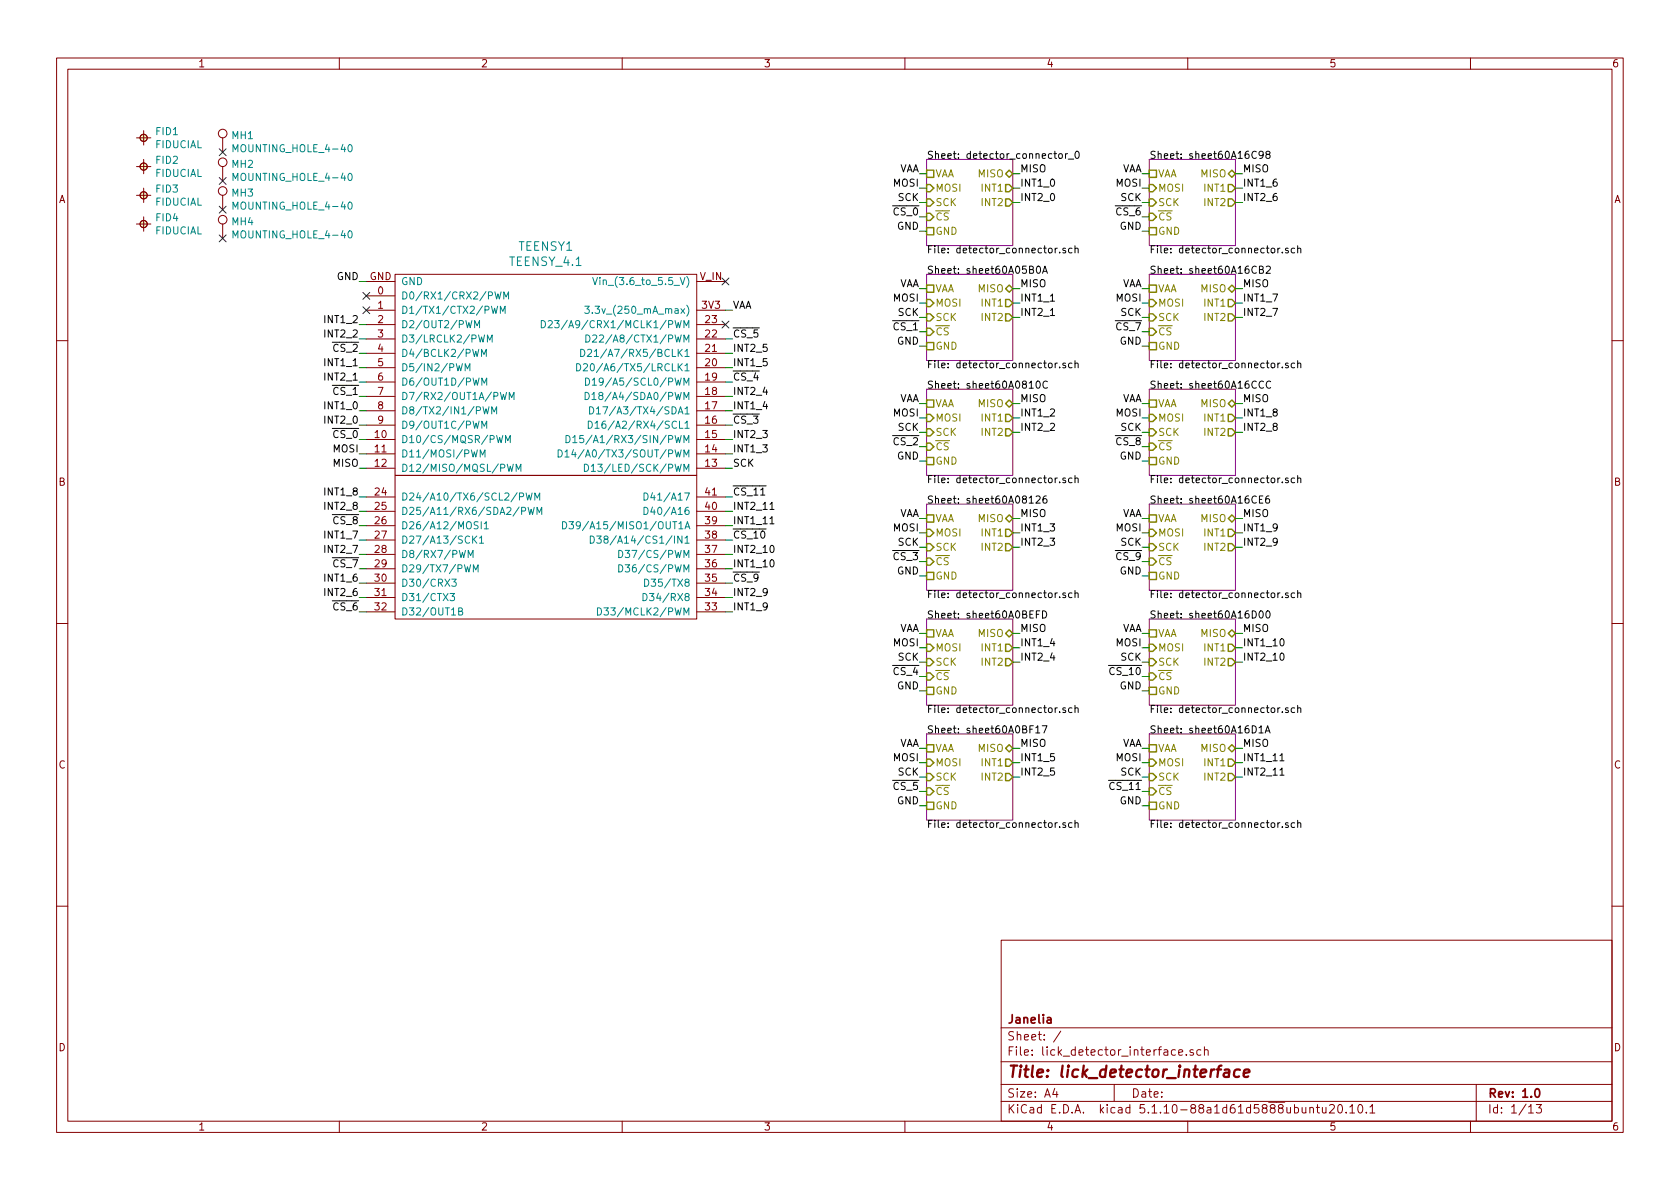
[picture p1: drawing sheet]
<svg xmlns="http://www.w3.org/2000/svg" width="297mm" height="210mm" viewBox="0 0 297 210" stroke-linecap="round" stroke-linejoin="round" font-family="sans-serif">
<g fill="none" stroke="#840000" stroke-width=".18">
<path d="M10 10.3h277v189.9h-277zM12 12.2h273v186.1h-273zM60 10.3v1.9M110 10.3v1.9M160 10.3v1.9M210 10.3v1.9M260 10.3v1.9M24.1 24.4h2.6M24.1 29.5h2.6M24.1 34.5h2.6M24.1 39.6h2.6M25.4 23.1v2.5"/>
<path d="M25.4 28.2v2.5M25.4 33.3v2.5M25.4 38.3v2.6M39.4 24.4v2.5M39.4 29.5v2.5M39.4 34.5v2.6M39.4 39.6v2.6M64.8 52.3h5M64.8 54.9h5M64.8 57.4h5M64.8 59.9h5M64.8 49.8h5"/>
<path d="M69.8 48.5h53.4v35.6h-53.4zM123.2 54.9h5.1M123.2 57.4h5.1M123.2 59.9h5.1M123.2 49.8h5.1M10 60.2h2M64.8 77.7h5M64.8 75.2h5M64.8 72.6h5M64.8 70.1h5M64.8 67.6h5M64.8 65h5"/>
<path d="M64.8 62.5h5M123.2 77.7h5.1M123.2 75.2h5.1M123.2 72.6h5.1M123.2 70.1h5.1M123.2 67.6h5.1M123.2 65h5.1M123.2 62.5h5.1M285 60.2h2M64.8 80.3h5M64.8 82.8h5M64.8 87.9h5"/>
<path d="M64.8 90.4h5M64.8 93h5M64.8 95.5h5M64.8 98h5M69.8 84.1h53.4v25.4h-53.4zM123.2 80.3h5.1M123.2 82.8h5.1M123.2 87.9h5.1M123.2 90.4h5.1M123.2 93h5.1M123.2 95.5h5.1M123.2 98h5.1"/>
<path d="M10 110.3h2M64.8 100.6h5M64.8 103.1h5M64.8 105.7h5M64.8 108.2h5M123.2 100.6h5.1M123.2 103.1h5.1M123.2 105.7h5.1M123.2 108.2h5.1M285 110.3h2M10 160.2h2M177 166.3h108v32h-108z"/>
<path d="M285 160.2h2M60 198.3v1.9M110 198.3v1.9M160 198.3v1.9M177 194.8h108M177 191.8h108M177 187.8h108M177 181.8h108M186.5 192.5l-.4 1h1M186.8 193v1M187.6 182.3l-1.3 2M197 191.8v3"/>
<path d="M208.4 186.1l.7-.1-.1-.3-.4-.1-.2 .2 .1 .7h.5M209.8 186.5v.1M210 198.3v1.9M211 185.7a.37 .37 0 0 0-.6 .1l.1 .2 .5 .2v.1l-.2 .3-.4-.1M212.3 185.7l-.4-.1-.3 .3 .1 .6 .2 .1 .4-.1M213 185.7a.37 .37 0 0 1 .6 .1v.8M213 185.1v1.5M231.6 196l.2-.2 .4 .1v.9M231.6 195.8v1M232.7 195.8h.6M232.9 195.3v1.3l.4 .2M233.8 195.8l.1 .9 .3 .1 .2-.1"/>
<path d="M234.4 195.8v1M235.1 195.5l.2-.2h.4l.2 .5-.9 1h.9M236.7 195.4l.3-.1a.94 .94 0 0 1 0 1.5h-.1a1 1 0 0 1-.2-1.4zM238 196.7v.1M238.7 195.8l.4-.5v1.5M238.7 196.8h.8M240.3 195.4l.1-.1a.8 .8 0 0 1 .6 .8 .8 .8 0 0 1-.6 .7 1 1 0 0 1-.1-1.4zM241.6 196.7v.1M242.2 195.8l.4-.5v1.5M242.2 196.8h.9M260 198.3v1.9M261 191.8v6.5"/>
<path d="M270.3 195.8l.4-.5v1.5M270.3 196.8h.8M271.6 195.3h.9l-.4 .6 .4 .1v.7l-.2 .1-.7-.1"/>
<circle cx="25.4" cy="24.4" r=".63"/>
<circle cx="25.4" cy="29.5" r=".63"/>
<circle cx="25.4" cy="39.6" r=".63"/>
<circle cx="25.4" cy="34.5" r=".63"/>
<circle cx="39.4" cy="33.8" r=".76"/>
<circle cx="39.4" cy="38.9" r=".76"/>
<circle cx="39.4" cy="23.6" r=".76"/>
<circle cx="39.4" cy="28.7" r=".76"/>
</g>
<path d="M185.2 180h.6v.9M185.8 180.3l-.5 .1a.29 .29 0 0 0-.2 .2 .29 .29 0 0 0 .2 .3l.5-.1M271.5 192.7l.2-.2a.81 .81 0 0 1 .6 .6 .81 .81 0 0 1-.3 .8l-.1 .1a.79 .79 0 0 1-.4-1.3z" fill="none" stroke="#840000" stroke-width=".3"/>
<path d="M216.5 189.2h.8l-.1 1.2M217.3 189.6l-.6 .1a.4 .4 0 0 0-.4 .3 .4 .4 0 0 0 .3 .4l.7-.1M219.2 189.2a.68 .68 0 0 0-1 .3v.6l.1 .2 .2 .1 .6-.1M219.9 189.8l1-.2v-.4l-.6-.1-.3 .3-.1 .9 .2 .1 .6-.1" fill="none" stroke="#840000" stroke-width=".41"/>
<path d="M163.8 28.2h15.3v15.2h-15.3zM203.2 28.2h15.2v15.2h-15.2zM163.8 48.5h15.3v15.2h-15.3zM203.2 48.5h15.2v15.2h-15.2zM163.8 68.8h15.3v15.3h-15.3zM203.2 68.8h15.2v15.3h-15.2zM163.8 89.1h15.3v15.3h-15.3zM203.2 89.1h15.2v15.3h-15.2zM163.8 109.5h15.3v15.2h-15.3zM203.2 109.5h15.2v15.2h-15.2zM163.8 129.8h15.3v15.2h-15.3zM203.2 129.8h15.2v15.2h-15.2z" fill="none" stroke="#840084" stroke-width=".18"/>
<g fill="none" stroke="#000" stroke-width=".18">
<path d="M187.3 27.2h.3l.2 .1-.1 .7h-.3l-.2-.2zM188.4 27.2v.8M188.7 27.2l-.3 .2M188.9 28.1h.9M190.2 26.9l.2-.2a.67 .67 0 0 1 .4 .7 .67 .67 0 0 1-.4 .6l-.3-.5zM222.1 26.9a.6 .6 0 0 0-.8 .4 .6 .6 0 0 0 .6 .7l.2-.1M223.3 27.3l-.2 .2h-.4l-.1-.2v-.3l.3-.3h.2l.2 .3a.88 .88 0 0 1-.2 1h-.4M224.1 27.3l-.2-.1v-.3l.4-.2 .3 .3-.1 .2-.5 .2-.2 .1 .1 .4 .2 .1h.3l.2-.2v-.3l-.3-.2M183.4 47.2l.1-.1a.67 .67 0 0 1 .5 .6 .67 .67 0 0 1-.5 .6l-.3-.5zM184.3 48.3l.5-1.2 .4 1.2M184.5 48h.6M185.7 53.3h.8"/>
<path d="M185.7 55.8h.8M186.6 43.9v.8M186.9 43.9l-.3 .2M187.4 44.6v.1M188.4 43.9h-.3l-.2 .2 .1 .1 .4 .2v.3h-.5M189.5 43.9h-.3l-.3 .2 .2 .6h.4M190.1 44l.2-.1h.3v.8M190.1 43.5v1.2M222.7 47.7l.5-.1 .1-.2v-.2l-.6-.1v1.2h.5l.1-.1 .1-.3-.3-.2M223.9 47.2l.5-.1 .2 .1v.2v.2l-.8 .7h.8M225.9 43.9v.8M226.3 43.9l-.4 .2"/>
<path d="M226.7 44.6v.1M227.8 43.9h-.3l-.2 .2v.1l.5 .2v.3h-.5M228.9 43.9h-.4l-.2 .2 .1 .6h.5M229.4 44l.2-.1h.3l.1 .8M229.4 43.5v1.2M182 68.7h.7M183.3 67.5l.2-.1a.67 .67 0 0 1 .4 .6 .67 .67 0 0 1-.4 .7l-.3-.3v-.2zM185.2 67.5a.51 .51 0 0 0-.6 0 .51 .51 0 0 0-.2 .6 .46 .46 0 0 0 .2 .5 .46 .46 0 0 0 .6-.1M186.6 64.2v.8M186.9 64.2l-.3 .2M187.4 64.9v.1M188.4 64.3l-.3-.1-.2 .2 .1 .2 .4 .1v.3h-.5"/>
<path d="M189.5 64.3l-.3-.1-.3 .2 .2 .6h.4M190.1 64.3l.2-.1 .3 .1v.7M190.1 63.8v1.2M223.4 67.5a.6 .6 0 0 0-.8 .4 .6 .6 0 0 0 .6 .8l.2-.2M224.7 67.5a.6 .6 0 0 0-.9 .4 .6 .6 0 0 0 .6 .8l.3-.2M225.9 64.2v.8M226.3 64.2l-.4 .2M226.7 64.9v.1M227.8 64.3l-.3-.1-.2 .2v.2l.5 .1v.3h-.5M228.9 64.3l-.4-.1-.2 .2 .1 .6h.5M229.4 64.3l.2-.1 .3 .1 .1 .7M229.4 63.8v1.2"/>
<path d="M134.3 85.9h1.2M134.5 87.5h.7M136.1 90.1h.8M136.1 92.6h.8M182 89h.7M183.2 87.8l.5-.1 .2 .4-.8 .9h.8M185 87.7l-.4 .1a.87 .87 0 0 0 0 1.2l.5-.2v-.5l-.5-.1-.2 .2M186.6 84.5v.9M186.9 84.5l-.3 .3M187.4 85.2v.2M188.4 84.6l-.3-.1-.2 .2 .1 .2 .4 .1v.3h-.5M189.5 84.6l-.3-.1-.3 .3 .2 .5h.4"/>
<path d="M190.1 84.7l.2-.2 .3 .1v.8M190.1 84.1v1.3M222.7 88.3h.4M223.3 87.7h-.6v1.3h.6M224.4 87.7l-.4 .1a.87 .87 0 0 0 0 1.2l.4-.2v-.5l-.4-.1-.2 .2M225.9 84.5v.9M226.3 84.5l-.4 .3M226.7 85.2v.2M227.8 84.6l-.3-.1-.2 .2v.2l.5 .1v.3h-.5M228.9 84.6l-.4-.1-.2 .3 .1 .5h.5M229.4 84.7l.2-.2 .3 .1 .1 .8M229.4 84.1v1.3"/>
<path d="M183.2 108.6h.5M183.8 108h-.6v1.3M184.3 108a.64 .64 0 0 1 .8 .7 .64 .64 0 0 1-.8 .6zM186.6 104.8v.9M186.9 104.8l-.3 .3M187.4 105.6v.1M188.4 104.9l-.3-.1-.2 .2 .1 .2 .4 .1v.3h-.5M189.5 104.9l-.3-.1-.3 .3 .2 .5h.4M190.1 105l.2-.2 .3 .1v.8M190.1 104.4v1.3M221.4 108a.64 .64 0 0 1 .7 .7 .64 .64 0 0 1-.7 .6zM222.7 108.1l.2-.1a.67 .67 0 0 1 .5 .7 .67 .67 0 0 1-.5 .6l-.3-.5z"/>
<path d="M224 108.1l.1-.1a.67 .67 0 0 1 .5 .7 .67 .67 0 0 1-.5 .6l-.2-.2-.1-.3zM225.9 104.8v.9M226.3 104.8l-.4 .3M226.7 105.6v.1M227.8 104.9l-.3-.1-.2 .2v.2l.5 .1v.3h-.5M228.9 104.9l-.4-.1-.2 .3 .1 .5h.5M229.4 105l.2-.2 .3 .1 .1 .8M229.4 104.4v1.3M182.7 128.3h-.6v1.3M183.1 128.7l.4-.4v1.3M183.1 129.6h.7M184.3 128.3h.8l-.5 1.3"/>
<path d="M186.6 125.2v.8M186.9 125.2l-.3 .2M187.4 125.9v.1M188.4 125.2h-.3l-.2 .1 .1 .2 .4 .1v.4h-.5M189.5 125.2h-.3l-.3 .2 .2 .6h.4M190.1 125.3l.2-.1h.3v.8M190.1 124.7v1.3M222.6 128.7l.4-.4v1.3M222.6 129.6h.7M223.7 129.6l.4-1.3 .5 1.3M223.8 129.3h.6M225.9 125.2v.8"/>
<path d="M226.3 125.2l-.4 .2M226.3 134.5h.7M226.3 137.1h.7M226.7 125.9v.1M227.8 125.2h-.3l-.2 .1v.2l.5 .1v.4h-.5M228.9 125.2h-.4l-.2 .2 .1 .6h.5M229.4 125.3l.2-.1h.3l.1 .8M229.4 124.7v1.3M186.6 145.5v.8M186.9 145.5l-.3 .2M187.4 146.2v.1M188.4 145.5h-.3l-.2 .2 .1 .1 .4 .2v.3h-.5"/>
<path d="M189.5 145.5h-.3l-.3 .2 .2 .6h.4M190.1 145.6l.2-.1h.3v.8M190.1 145.1v1.2M225.9 145.5v.8M226.3 145.5l-.4 .2M226.7 146.2v.1M227.8 145.5h-.3l-.2 .2v.1l.5 .2v.3h-.5M228.9 145.5h-.4l-.2 .2 .1 .6h.5M229.4 145.6l.2-.1h.3l.1 .8M229.4 145.1v1.2"/>
</g>
<g fill="none" stroke="#848400" stroke-width=".25">
<path d="M163.8 30.1h1.3v1.3h-1.3zM163.8 37.7h.7l.6 .6-.6 .7h-.7zM163.8 35.2h.7l.6 .6-.6 .6h-.7zM163.8 32.6h.7l.6 .7-.6 .6h-.7zM177.8 30.7l.6-.6 .7 .6-.7 .7zM177.8 35.2h.6l.7 .6-.7 .6h-.6zM177.8 32.6h.6l.7 .7-.7 .6h-.6zM203.2 30.1h1.3v1.3h-1.3zM203.2 37.7h.6l.7 .6-.7 .7h-.6zM203.2 35.2h.6l.7 .6-.7 .6h-.6zM203.2 32.6h.6l.7 .7-.7 .6h-.6zM217.2 30.7l.6-.6 .6 .6-.6 .7z"/>
<path d="M217.2 35.2h.6l.6 .6-.6 .6h-.6zM217.2 32.6h.6l.6 .7-.6 .6h-.6zM163.8 50.4h1.3v1.3h-1.3zM163.8 58h.7l.6 .7-.6 .6h-.7zM163.8 55.5h.7l.6 .6-.6 .7h-.7zM163.8 53h.7l.6 .6-.6 .6h-.7zM163.8 40.3h1.3v1.2h-1.3zM177.8 51l.6-.6 .7 .6-.7 .7zM177.8 55.5h.6l.7 .6-.7 .7h-.6zM177.8 53h.6l.7 .6-.7 .6h-.6zM203.2 50.4h1.3v1.3h-1.3zM203.2 58h.6l.7 .7-.7 .6h-.6z"/>
<path d="M203.2 55.5h.6l.7 .6-.7 .7h-.6zM203.2 53h.6l.7 .6-.7 .6h-.6zM203.2 40.3h1.3v1.2h-1.3zM217.2 51l.6-.6 .6 .6-.6 .7zM217.2 55.5h.6l.6 .6-.6 .7h-.6zM217.2 53h.6l.6 .6-.6 .6h-.6zM163.8 70.7h1.3v1.3h-1.3zM163.8 78.4h.7l.6 .6-.6 .6h-.7zM163.8 75.8h.7l.6 .6-.6 .7h-.7zM163.8 73.3h.7l.6 .6-.6 .6h-.7zM163.8 60.6h1.3v1.2h-1.3zM177.8 71.4l.6-.7 .7 .7-.7 .6z"/>
<path d="M177.8 75.8h.6l.7 .6-.7 .7h-.6zM177.8 73.3h.6l.7 .6-.7 .6h-.6zM203.2 70.7h1.3v1.3h-1.3zM203.2 78.4h.6l.7 .6-.7 .6h-.6zM203.2 75.8h.6l.7 .6-.7 .7h-.6zM203.2 73.3h.6l.7 .6-.7 .6h-.6zM203.2 60.6h1.3v1.2h-1.3zM217.2 71.4l.6-.7 .6 .7-.6 .6zM217.2 75.8h.6l.6 .6-.6 .7h-.6zM217.2 73.3h.6l.6 .6-.6 .6h-.6zM163.8 91.1h1.3v1.2h-1.3zM163.8 98.7h.7l.6 .6-.6 .6h-.7z"/>
<path d="M163.8 96.1h.7l.6 .7-.6 .6h-.7zM163.8 93.6h.7l.6 .6-.6 .7h-.7zM163.8 80.9h1.3v1.3h-1.3zM177.8 91.7l.6-.6 .7 .6-.7 .6zM177.8 96.1h.6l.7 .7-.7 .6h-.6zM177.8 93.6h.6l.7 .6-.7 .7h-.6zM203.2 80.9h1.3v1.3h-1.3zM203.2 91.1h1.3v1.2h-1.3zM203.2 98.7h.6l.7 .6-.7 .6h-.6zM203.2 96.1h.6l.7 .7-.7 .6h-.6zM203.2 93.6h.6l.7 .6-.7 .7h-.6zM217.2 91.7l.6-.6 .6 .6-.6 .6z"/>
<path d="M217.2 96.1h.6l.6 .7-.6 .6h-.6zM217.2 93.6h.6l.6 .6-.6 .7h-.6zM163.8 101.2h1.3v1.3h-1.3zM163.8 111.4h1.3v1.2h-1.3zM163.8 119h.7l.6 .6-.6 .7h-.7zM163.8 116.5h.7l.6 .6-.6 .6h-.7zM163.8 113.9h.7l.6 .6-.6 .7h-.7zM177.8 112l.6-.6 .7 .6-.7 .6zM177.8 116.5h.6l.7 .6-.7 .6h-.6zM177.8 113.9h.6l.7 .6-.7 .7h-.6zM203.2 101.2h1.3v1.3h-1.3zM203.2 111.4h1.3v1.2h-1.3z"/>
<path d="M203.2 119h.6l.7 .6-.7 .7h-.6zM203.2 116.5h.6l.7 .6-.7 .6h-.6zM203.2 113.9h.6l.7 .6-.7 .7h-.6zM217.2 112l.6-.6 .6 .6-.6 .6zM217.2 116.5h.6l.6 .6-.6 .6h-.6zM217.2 113.9h.6l.6 .6-.6 .7h-.6zM163.8 121.5h1.3v1.3h-1.3zM163.8 131.7h1.3v1.3h-1.3zM163.8 139.3h.7l.6 .6-.6 .7h-.7zM163.8 136.8h.7l.6 .6-.6 .6h-.7zM163.8 134.2h.7l.6 .7-.6 .6h-.7zM177.8 132.3l.6-.6 .7 .6-.7 .7z"/>
<path d="M177.8 136.8h.6l.7 .6-.7 .6h-.6zM177.8 134.2h.6l.7 .7-.7 .6h-.6zM203.2 121.5h1.3v1.3h-1.3zM203.2 131.7h1.3v1.3h-1.3zM203.2 139.3h.6l.7 .6-.7 .7h-.6zM203.2 136.8h.6l.7 .6-.7 .6h-.6zM203.2 134.2h.6l.7 .7-.7 .6h-.6zM217.2 136.8h.6l.6 .6-.6 .6h-.6zM217.2 134.2h.6l.6 .7-.6 .6h-.6zM217.8 131.7l.6 .6-.6 .7-.6-.7zM163.8 141.9h1.3v1.2h-1.3zM203.2 141.9h1.3v1.2h-1.3z"/>
</g>
<g fill="#ffffc2" stroke="#ffffc2" stroke-width=".18">
<circle cx="25.4" cy="24.4" r=".63"/>
<circle cx="25.4" cy="29.5" r=".63"/>
<circle cx="25.4" cy="34.5" r=".63"/>
<circle cx="25.4" cy="39.6" r=".63"/>
</g>
<g fill="none" stroke="#008484" stroke-width=".18">
<path d="M41.2 37v-1.3l.4 .9 .5-.9v1.3M41.2 26.8v-1.2l.4 .9 .5-.9v1.2M41.2 31.9v-1.2l.4 .9 .5-.9v1.2M61.6 35.9l.2-.2a.67 .67 0 0 1 .5 .7 .67 .67 0 0 1-.5 .6l-.3-.5zM61.6 25.7l.2-.1a.67 .67 0 0 1 .5 .6 .67 .67 0 0 1-.5 .6l-.3-.4zM61.6 30.8l.2-.1a.67 .67 0 0 1 .5 .6 .67 .67 0 0 1-.5 .6l-.3-.5zM41.2 42.1v-1.3l.4 .9 .5-.9v1.3M61.6 40.9l.2-.1a.67 .67 0 0 1 .5 .6 .67 .67 0 0 1-.5 .7l-.3-.5zM83.9 58v-1.3l.5 .9 .4-.9v1.3M84.6 59.2l.3 1.3 .2-.9 .3 .9 .3-1.3M86.9 54.1l.3 1.3 .3-.9 .2 .9 .3-1.3M87.5 51.6l.3 1.3 .2-.9 .3 .9 .3-1.3"/>
<path d="M88.5 55.4v-1.3l.4 1 .4-1v1.3M89.1 52.9v-1.3l.4 .9 .4-.9v1.3M95.7 56.7a.64 .64 0 0 1 .7 .6 .64 .64 0 0 1-.7 .7zM96.9 56.8l.5-.1 .3 .3-.8 1h.8M98.1 56.7h.8l-.4 .5 .3 .1v.5l-.2 .2-.5-.2M103.4 54.1h.8l-.4 .5 .3 .2 .1 .4-.3 .2-.5-.1M103.6 59.2a.64 .64 0 0 1 .7 .7 .64 .64 0 0 1-.7 .6zM104.7 55.3v.1M104.8 59.4l.5-.2 .2 .4v.2l-.8 .7h.8M104.8 49.1l.4 1.2 .4-1.2M80.7 64.3l.3 1.3 .2-.9 .3 .9 .3-1.3M82.2 65.6v-1.3l.5 .9 .4-.9v1.3"/>
<path d="M83.6 61.8l.3 1.2 .2-.9 .3 .9 .3-1.2M85.1 63v-1.2l.5 .9 .4-.9v1.2M85.2 68.1v-1.3l.4 1 .5-1v1.3M85.2 75.7v-1.2l.4 .9 .5-.9v1.2M85.4 71.9l.3 1.3 .2-.9 .3 .9 .3-1.3M86.2 60.5v-1.3l.4 .9 .4-.9v1.3M86.9 73.2v-1.3l.5 .9 .4-.9v1.3M87.8 77l.3 1.3 .2-.9 .3 .9 .3-1.3M88.5 69.4l.3 1.3 .2-1 .3 1 .3-1.3M89.4 78.3v-1.3l.4 .9 .4-.9v1.3M90 70.7v-1.3l.5 .9 .4-.9v1.3M98.7 79.5a.64 .64 0 0 1 .7 .7 .64 .64 0 0 1-.7 .6z"/>
<path d="M99.9 79.9l.4-.4v1.3M100.1 77a.64 .64 0 0 1 .7 .6 .64 .64 0 0 1-.7 .7zM101.3 77.4l.4-.4v1.3M101.3 78.3h.7M101.4 79.5l-.3 .9h.8M101.7 80v.8M102 64.3a.64 .64 0 0 1 .7 .6 .64 .64 0 0 1-.7 .7zM102.7 61.8a.64 .64 0 0 1 .7 .6 .64 .64 0 0 1-.7 .6zM103.1 77h-.6v.6l.5-.1 .2 .2v.3l-.2 .3-.5-.1M103.1 64.4l.5-.1 .3 .4-.8 .9h.8M103.5 69.4a.64 .64 0 0 1 .7 .6 .64 .64 0 0 1-.7 .7zM103.5 66.8a.64 .64 0 0 1 .7 .7 .64 .64 0 0 1-.7 .6z"/>
<path d="M103.9 61.9l.5-.1 .2 .3-.1 .2-.7 .7h.8M104 74.5a.64 .64 0 0 1 .7 .6 .64 .64 0 0 1-.7 .6zM104.2 71.9a.64 .64 0 0 1 .8 .7 .64 .64 0 0 1-.8 .6zM104.5 64.4l.2-.1a.69 .69 0 0 1 .4 .6 .69 .69 0 0 1-.4 .7l-.3-.3v-.2zM104.7 69.7l.3-.3v1.3M104.7 70.7h.7M104.7 67.2l.4-.4v1.3M104.7 68.1h.8M105.1 62.1l.4-.3v1.2M105.1 63h.7M105.2 74.8l.4-.3v1.2M105.2 75.7h.7"/>
<path d="M105.5 72.3l.3-.4v1.3M105.5 73.2h.7M106.6 71.9h.8l-.5 1.3M107 74.5h-.3a.87 .87 0 0 0 0 1.2l.4-.1v-.5l-.4-.2-.3 .3M82.1 99.9l.3 1.2 .3-.9 .2 .9 .3-1.2M82.8 98.6v-1.3l.4 .9 .4-.9v1.3M83.6 94.8v1.3M83.7 95.3l.6 .8M84.3 94.8l-.7 .7M84.5 92.3l-.5-.1-.1 .2v.4l.6 .2v.3l-.2 .2h-.5M84.8 95.1l.3-.3v1.3M84.8 96.1h.7"/>
<path d="M84.9 80.8v-1.3l.4 1 .5-1v1.3M85.1 92.2v1.3M85.6 92.6l.4-.4v1.3M85.6 93.5h.8M89.7 82.1l.3 1.3 .2-1 .3 1 .3-1.3M91.3 83.4v-1.3l.4 .9 .4-.9v1.3M91.8 87.8l.7-.1v-.4l-.7-.1v1.2M92.2 90.4l.7-.1v-.5l-.2-.1h-.5v1.3M93 87.2l.3 1.2 .2-.9 .3 .9 .3-1.2M93.4 89.7l.3 1.3 .2-.9 .3 .9 .3-1.3M94.6 88.4v-1.2l.4 .9 .4-.9v1.2M94.9 91v-1.3l.5 .9 .4-.9v1.3"/>
<path d="M99.5 92.2a.64 .64 0 0 1 .7 .7 .64 .64 0 0 1-.7 .6zM99.9 80.8h.7M100.6 92.2h.8l-.4 .5 .3 .2v.5l-.1 .1-.6-.1M102.6 92.8l-.2 .2h-.4l-.1-.2 .1-.5 .4-.1 .1 .2a.87 .87 0 0 1-.2 1.1h-.3M103.3 82.1a.64 .64 0 0 1 .8 .6 .64 .64 0 0 1-.8 .7zM104.4 94.8a.64 .64 0 0 1 .7 .6 .64 .64 0 0 1-.7 .7zM104.5 82.4l.4-.3v1.3M104.5 83.4h.8M105.5 94.8h.8l-.4 .5 .3 .1v.5l-.1 .2-.6-.2M107 95.3l-.2-.3 .2-.2h.3l.2 .2-.1 .2-.5 .2-.1 .2v.2l.2 .3 .4-.1 .1-.2v-.2l-.2-.3M109.4 99.9a.64 .64 0 0 1 .7 .6 .64 .64 0 0 1-.7 .6zM109.4 97.3a.64 .64 0 0 1 .7 .7 .64 .64 0 0 1-.7 .6z"/>
<path d="M110.5 99.9h.8l-.4 .4 .4 .2v.4l-.2 .2-.6-.1M110.5 97.3h.8l-.4 .5 .4 .1v.5l-.2 .2-.6-.1M113.9 89.7a.64 .64 0 0 1 .7 .6 .64 .64 0 0 1-.7 .7zM113.9 87.2a.64 .64 0 0 1 .7 .6 .64 .64 0 0 1-.7 .6zM79.6 104.9h.8l-.5 .5 .4 .2v.5l-.2 .1-.5-.1M79.9 102.4h.8l-.5 .5 .4 .1 .1 .4-.3 .3-.5-.1M81.1 108.1l.5-.1 .2-.2-.1-.2-.6-.1v1.3h.5l.2-.2v-.3l-.3-.2M83.7 101.1v-1.2l.4 .9 .4-.9v1.2M105.6 107.5a.64 .64 0 0 1 .8 .6 .64 .64 0 0 1-.8 .7zM106.8 107.5h.8l-.5 .5 .4 .1v.5l-.2 .2-.5-.2M113.7 104.9a.64 .64 0 0 1 .7 .7 .64 .64 0 0 1-.7 .6zM114 102.4a.64 .64 0 0 1 .7 .6 .64 .64 0 0 1-.7 .7z"/>
</g>
<g fill="none" stroke="#008400" stroke-width=".18">
<path d="M162.6 30.7h1.2M162.6 33.3h1.2M162.6 35.8h1.2M162.6 38.3h1.2M179.1 30.7h1.2M179.1 33.3h1.2M179.1 35.8h1.2M201.9 30.7h1.3M201.9 33.3h1.3M201.9 35.8h1.3M201.9 38.3h1.3M218.4 30.7h1.3"/>
<path d="M218.4 33.3h1.3M218.4 35.8h1.3M63.5 49.8h1.3M63.5 59.9h1.3M63.5 57.4h1.3M128.3 54.9h1.2M128.3 59.9h1.2M162.6 53.6h1.2M162.6 40.9h1.2M162.6 51h1.2M162.6 56.1h1.2M162.6 58.7h1.2"/>
<path d="M179.1 53.6h1.2M179.1 51h1.2M179.1 56.1h1.2M201.9 53.6h1.3M201.9 40.9h1.3M201.9 51h1.3M201.9 56.1h1.3M201.9 58.7h1.3M218.4 53.6h1.3M218.4 51h1.3M218.4 56.1h1.3M63.5 65h1.3"/>
<path d="M63.5 72.6h1.3M63.5 62.5h1.3M63.5 75.2h1.3M63.5 70.1h1.3M63.5 77.7h1.3M63.5 67.6h1.3M128.3 65h1.2M128.3 72.6h1.2M128.3 62.5h1.2M128.3 75.2h1.2M128.3 70.1h1.2M128.3 77.7h1.2"/>
<path d="M128.3 67.6h1.2M162.6 76.4h1.2M162.6 71.4h1.2M162.6 73.9h1.2M162.6 79h1.2M162.6 61.2h1.2M179.1 76.4h1.2M179.1 71.4h1.2M179.1 73.9h1.2M201.9 76.4h1.3M201.9 71.4h1.3M201.9 73.9h1.3"/>
<path d="M201.9 79h1.3M201.9 61.2h1.3M218.4 76.4h1.3M218.4 71.4h1.3M218.4 73.9h1.3M63.5 98h1.3M63.5 82.8h1.3M63.5 80.3h1.3M63.5 87.9h1.3M63.5 93h1.3M63.5 90.4h1.3M63.5 95.5h1.3"/>
<path d="M128.3 98h1.2M128.3 82.8h1.2M128.3 80.3h1.2M128.3 87.9h1.2M128.3 93h1.2M128.3 90.4h1.2M128.3 95.5h1.2M162.6 81.5h1.2M162.6 91.7h1.2M162.6 96.8h1.2M162.6 94.2h1.2M162.6 99.3h1.2"/>
<path d="M179.1 91.7h1.2M179.1 96.8h1.2M179.1 94.2h1.2M201.9 81.5h1.3M201.9 91.7h1.3M201.9 96.8h1.3M201.9 94.2h1.3M201.9 99.3h1.3M218.4 91.7h1.3M218.4 96.8h1.3M218.4 94.2h1.3M63.5 108.2h1.3"/>
<path d="M63.5 103.1h1.3M63.5 105.7h1.3M63.5 100.6h1.3M128.3 108.2h1.2M128.3 103.1h1.2M128.3 105.7h1.2M128.3 100.6h1.2M162.6 112h1.2M162.6 117.1h1.2M162.6 114.5h1.2M162.6 119.6h1.2M162.6 101.8h1.2"/>
<path d="M179.1 112h1.2M179.1 117.1h1.2M179.1 114.5h1.2M201.9 112h1.3M201.9 117.1h1.3M201.9 114.5h1.3M201.9 119.6h1.3M201.9 101.8h1.3M218.4 112h1.3M218.4 117.1h1.3M218.4 114.5h1.3M162.6 134.9h1.2"/>
<path d="M162.6 132.3h1.2M162.6 137.4h1.2M162.6 139.9h1.2M162.6 122.2h1.2M179.1 134.9h1.2M179.1 132.3h1.2M179.1 137.4h1.2M201.9 134.9h1.3M201.9 132.3h1.3M201.9 137.4h1.3M201.9 139.9h1.3M201.9 122.2h1.3"/>
<path d="M218.4 134.9h1.3M218.4 132.3h1.3M218.4 137.4h1.3M162.6 142.5h1.2M201.9 142.5h1.3"/>
</g>
<g fill="none" stroke="#000084" stroke-width=".18">
<path d="M38.8 36.5l1.2 1.2M38.8 31.4l1.2 1.2M38.8 26.3l1.2 1.2M40 36.5l-1.2 1.2M40 31.4l-1.2 1.2M40 26.3l-1.2 1.2M38.8 41.5l1.2 1.3M40 41.5l-1.2 1.3M64.2 51.7l1.2 1.2M64.2 54.2l1.2 1.3M65.4 51.7l-1.2 1.2M65.4 54.2l-1.2 1.3"/>
<path d="M127.7 49.2l1.2 1.2M127.7 56.8l1.2 1.2M128.9 49.2l-1.2 1.2M128.9 56.8l-1.2 1.2"/>
</g>
<text font-size="2.8" fill="#840000" x="178" y="190.5">Title: lick_detector_interface</text>
<g font-size="2.1" fill="#008484">
<text x="90.2" y="47">TEENSY_4.1</text>
<text x="91.7" y="44.3">TEENSY1</text>
</g>
<g font-size="2.1" fill="#840000">
<text x="178" y="184">Sheet: /</text>
<text x="178" y="181">Janelia</text>
<text x="178" y="186.7">File: lick_detector_interface.sch</text>
<text x="178" y="196.9">KiCad E.D.A. kicad 5.1.10-88a1d61d5888ubuntu20.10.1</text>
<text x="178" y="194.1">Size: A4</text>
<text x="200" y="194.1">Date:</text>
<text x="263" y="194.1">Rev: 1.0</text>
<text x="263" y="196.9">Id: 1/13</text>
</g>
<g font-size="1.8" fill="#840000">
<text x="35" y="11.9">1</text>
<text x="85" y="11.9">2</text>
<text x="135" y="11.9">3</text>
<text x="185" y="11.9">4</text>
<text x="235" y="11.9">5</text>
<text x="285" y="11.9">6</text>
<text x="10.4" y="35.9">A</text>
<text x="285.4" y="35.9">A</text>
<text x="65.4" y="49.5">GND</text>
<text x="66.8" y="52.1">0</text>
<text x="123.8" y="49.5">V_IN</text>
<text x="66.8" y="54.6">1</text>
<text x="66.8" y="57.1">2</text>
<text x="66.8" y="59.7">3</text>
<text x="124.2" y="54.6">3V3</text>
<text x="124.8" y="59.7">22</text>
<text x="124.8" y="57.1">23</text>
<text x="66.8" y="62.2">4</text>
<text x="66.8" y="64.8">5</text>
<text x="124.8" y="64.8">20</text>
<text x="124.8" y="62.2">21</text>
<text x="66.8" y="67.3">6</text>
<text x="66.8" y="69.8">7</text>
<text x="124.8" y="69.8">18</text>
<text x="124.8" y="67.3">19</text>
<text x="66.3" y="77.5">10</text>
<text x="66.8" y="72.4">8</text>
<text x="66.8" y="74.9">9</text>
<text x="124.8" y="77.5">15</text>
<text x="124.8" y="74.9">16</text>
<text x="124.8" y="72.4">17</text>
<text x="66.3" y="80">11</text>
<text x="66.3" y="82.5">12</text>
<text x="124.8" y="82.5">13</text>
<text x="124.8" y="80">14</text>
<text x="10.4" y="85.9">B</text>
<text x="66.3" y="87.6">24</text>
<text x="124.8" y="87.6">41</text>
<text x="285.4" y="85.9">B</text>
<text x="66.3" y="90.2">25</text>
<text x="66.3" y="92.7">26</text>
<text x="66.3" y="95.2">27</text>
<text x="124.8" y="95.2">38</text>
<text x="124.8" y="92.7">39</text>
<text x="124.8" y="90.2">40</text>
<text x="66.3" y="97.8">28</text>
<text x="66.3" y="100.3">29</text>
<text x="124.8" y="100.3">36</text>
<text x="124.8" y="97.8">37</text>
<text x="66.3" y="102.9">30</text>
<text x="66.3" y="105.4">31</text>
<text x="66.3" y="107.9">32</text>
<text x="124.8" y="107.9">33</text>
<text x="124.8" y="105.4">34</text>
<text x="124.8" y="102.9">35</text>
<text x="10.4" y="135.9">C</text>
<text x="285.4" y="135.9">C</text>
<text x="10.4" y="185.9">D</text>
<text x="285.4" y="185.9">D</text>
<text x="35" y="199.9">1</text>
<text x="85" y="199.9">2</text>
<text x="135" y="199.9">3</text>
<text x="185" y="199.9">4</text>
<text x="235" y="199.9">5</text>
<text x="285" y="199.9">6</text>
</g>
<g font-size="1.8" fill="#008484">
<text x="27.6" y="23.9">FID1</text>
<text x="27.5" y="26.2">FIDUCIAL</text>
<text x="27.6" y="29">FID2</text>
<text x="41" y="24.6">MH1</text>
<text x="41" y="29.7">MH2</text>
<text x="41.7" y="26.9">MOUNTING_HOLE_4-40</text>
<text x="27.5" y="31.3">FIDUCIAL</text>
<text x="27.6" y="34.1">FID3</text>
<text x="41" y="34.8">MH3</text>
<text x="41.7" y="32">MOUNTING_HOLE_4-40</text>
<text x="27.5" y="36.4">FIDUCIAL</text>
<text x="27.5" y="41.4">FIDUCIAL</text>
<text x="27.6" y="39.1">FID4</text>
<text x="41" y="39.8">MH4</text>
<text x="41.7" y="37.1">MOUNTING_HOLE_4-40</text>
<text x="41.7" y="42.2">MOUNTING_HOLE_4-40</text>
<text x="70.9" y="53">D0/RX1/CRX2/PWM</text>
<text x="70.9" y="50.4">GND</text>
<text x="106.6" y="50.4">Vin_(3.6_to_5.5_V)</text>
<text x="70.9" y="55.5">D1/TX1/CTX2/PWM</text>
<text x="70.9" y="58">D2/OUT2/PWM</text>
<text x="99.6" y="58">D23/A9/CRX1/MCLK1/PWM</text>
<text x="105.3" y="55.5">3.3v_(250_mA_max)</text>
<text x="70.9" y="60.6">D3/LRCLK2/PWM</text>
<text x="70.9" y="63.1">D4/BCLK2/PWM</text>
<text x="70.9" y="65.7">D5/IN2/PWM</text>
<text x="105" y="65.7">D20/A6/TX5/LRCLK1</text>
<text x="105.9" y="63.1">D21/A7/RX5/BCLK1</text>
<text x="106.3" y="60.6">D22/A8/CTX1/PWM</text>
<text x="70.9" y="68.2">D6/OUT1D/PWM</text>
<text x="70.9" y="70.7">D7/RX2/OUT1A/PWM</text>
<text x="106.1" y="70.7">D18/A4/SDA0/PWM</text>
<text x="106.3" y="68.2">D19/A5/SCL0/PWM</text>
<text x="70.9" y="73.3">D8/TX2/IN1/PWM</text>
<text x="70.9" y="75.8">D9/OUT1C/PWM</text>
<text x="107.2" y="75.8">D16/A2/RX4/SCL1</text>
<text x="107.2" y="73.3">D17/A3/TX4/SDA1</text>
<text x="70.9" y="78.4">D10/CS/MQSR/PWM</text>
<text x="70.9" y="80.9">D11/MOSI/PWM</text>
<text x="70.9" y="83.4">D12/MISO/MQSL/PWM</text>
<text x="102.2" y="80.9">D14/A0/TX3/SOUT/PWM</text>
<text x="104" y="78.4">D15/A1/RX3/SIN/PWM</text>
<text x="105.9" y="83.4">D13/LED/SCK/PWM</text>
<text x="70.9" y="88.5">D24/A10/TX6/SCL2/PWM</text>
<text x="115.2" y="88.5">D41/A17</text>
<text x="70.9" y="91.1">D25/A11/RX6/SDA2/PWM</text>
<text x="70.9" y="93.6">D26/A12/MOSI1</text>
<text x="102.7" y="93.6">D39/A15/MISO1/OUT1A</text>
<text x="115.2" y="91.1">D40/A16</text>
<text x="70.9" y="96.1">D27/A13/SCK1</text>
<text x="70.9" y="98.7">D8/RX7/PWM</text>
<text x="70.9" y="101.2">D29/TX7/PWM</text>
<text x="108" y="96.1">D38/A14/CS1/IN1</text>
<text x="111.2" y="101.2">D36/CS/PWM</text>
<text x="111.2" y="98.7">D37/CS/PWM</text>
<text x="70.9" y="103.8">D30/CRX3</text>
<text x="70.9" y="106.3">D31/CTX3</text>
<text x="115" y="106.3">D34/RX8</text>
<text x="115.2" y="103.8">D35/TX8</text>
<text x="70.9" y="108.8">D32/OUT1B</text>
<text x="107.5" y="108.8">D33/MCLK2/PWM</text>
</g>
<g font-size="1.8">
<text x="163.8" y="28.1">Sheet: detector_connector_0</text>
<text x="203.2" y="28.1">Sheet: sheet60A16C98</text>
<text x="158" y="33">MOSI</text>
<text x="158.8" y="30.5">VAA</text>
<text x="158.8" y="35.6">SCK</text>
<text x="180.3" y="30.5">MISO</text>
<text x="180.3" y="35.6">INT2_0</text>
<text x="180.3" y="33">INT1_0</text>
<text x="197.4" y="33">MOSI</text>
<text x="198.2" y="30.5">VAA</text>
<text x="198.2" y="35.6">SCK</text>
<text x="219.7" y="33">INT1_6</text>
<text x="219.7" y="35.6">INT2_6</text>
<text x="219.7" y="30.5">MISO</text>
<text x="158.1" y="38.1">CS_0</text>
<text x="158.6" y="40.6">GND</text>
<text x="197.5" y="38.1">CS_6</text>
<text x="198" y="40.6">GND</text>
<text x="163.8" y="44.8">File: detector_connector.sch</text>
<text x="203.2" y="44.8">File: detector_connector.sch</text>
<text x="59.6" y="49.5">GND</text>
<text x="158" y="53.3">MOSI</text>
<text x="158.8" y="50.8">VAA</text>
<text x="163.8" y="48.4">Sheet: sheet60A05B0A</text>
<text x="180.3" y="53.3">INT1_1</text>
<text x="180.3" y="50.8">MISO</text>
<text x="197.4" y="53.3">MOSI</text>
<text x="198.2" y="50.8">VAA</text>
<text x="203.2" y="48.4">Sheet: sheet60A16CB2</text>
<text x="219.7" y="53.3">INT1_7</text>
<text x="219.7" y="50.8">MISO</text>
<text x="57.7" y="57.1">INT1_2</text>
<text x="57.7" y="59.7">INT2_2</text>
<text x="129.5" y="54.6">VAA</text>
<text x="129.5" y="59.7">CS_5</text>
<text x="158.1" y="58.4">CS_1</text>
<text x="158.8" y="55.9">SCK</text>
<text x="180.3" y="55.9">INT2_1</text>
<text x="197.5" y="58.4">CS_7</text>
<text x="198.2" y="55.9">SCK</text>
<text x="219.7" y="55.9">INT2_7</text>
<text x="57.7" y="64.8">INT1_1</text>
<text x="59.1" y="62.2">CS_2</text>
<text x="129.5" y="62.2">INT2_5</text>
<text x="129.5" y="64.8">INT1_5</text>
<text x="158.6" y="61">GND</text>
<text x="163.8" y="65.1">File: detector_connector.sch</text>
<text x="198" y="61">GND</text>
<text x="203.2" y="65.1">File: detector_connector.sch</text>
<text x="57.7" y="67.3">INT2_1</text>
<text x="59.1" y="69.8">CS_1</text>
<text x="129.5" y="67.3">CS_4</text>
<text x="129.5" y="69.8">INT2_4</text>
<text x="158.8" y="71.1">VAA</text>
<text x="163.8" y="68.7">Sheet: sheet60A0810C</text>
<text x="180.3" y="71.1">MISO</text>
<text x="198.2" y="71.1">VAA</text>
<text x="203.2" y="68.7">Sheet: sheet60A16CCC</text>
<text x="219.7" y="71.1">MISO</text>
<text x="57.7" y="74.9">INT2_0</text>
<text x="57.7" y="72.4">INT1_0</text>
<text x="59.1" y="77.5">CS_0</text>
<text x="129.5" y="77.5">INT2_3</text>
<text x="129.5" y="72.4">INT1_4</text>
<text x="129.5" y="74.9">CS_3</text>
<text x="158" y="73.7">MOSI</text>
<text x="158.8" y="76.2">SCK</text>
<text x="180.3" y="73.7">INT1_2</text>
<text x="180.3" y="76.2">INT2_2</text>
<text x="197.4" y="73.7">MOSI</text>
<text x="198.2" y="76.2">SCK</text>
<text x="219.7" y="73.7">INT1_8</text>
<text x="219.7" y="76.2">INT2_8</text>
<text x="59" y="82.5">MISO</text>
<text x="59" y="80">MOSI</text>
<text x="129.5" y="80">INT1_3</text>
<text x="129.5" y="82.5">SCK</text>
<text x="158.1" y="78.7">CS_2</text>
<text x="158.6" y="81.3">GND</text>
<text x="197.5" y="78.7">CS_8</text>
<text x="198" y="81.3">GND</text>
<text x="57.7" y="87.6">INT1_8</text>
<text x="129.5" y="87.6">CS_11</text>
<text x="163.8" y="89">Sheet: sheet60A08126</text>
<text x="163.8" y="85.4">File: detector_connector.sch</text>
<text x="203.2" y="85.4">File: detector_connector.sch</text>
<text x="203.2" y="89">Sheet: sheet60A16CE6</text>
<text x="57.7" y="90.2">INT2_8</text>
<text x="57.7" y="95.2">INT1_7</text>
<text x="59.1" y="92.7">CS_8</text>
<text x="129.5" y="95.2">CS_10</text>
<text x="129.5" y="90.2">INT2_11</text>
<text x="129.5" y="92.7">INT1_11</text>
<text x="158" y="94">MOSI</text>
<text x="158.8" y="91.4">VAA</text>
<text x="180.3" y="94">INT1_3</text>
<text x="180.3" y="91.4">MISO</text>
<text x="197.4" y="94">MOSI</text>
<text x="198.2" y="91.4">VAA</text>
<text x="219.7" y="91.4">MISO</text>
<text x="219.7" y="94">INT1_9</text>
<text x="57.7" y="97.8">INT2_7</text>
<text x="59.1" y="100.3">CS_7</text>
<text x="129.5" y="97.8">INT2_10</text>
<text x="129.5" y="100.3">INT1_10</text>
<text x="158.1" y="99.1">CS_3</text>
<text x="158.6" y="101.6">GND</text>
<text x="158.8" y="96.5">SCK</text>
<text x="180.3" y="96.5">INT2_3</text>
<text x="197.5" y="99.1">CS_9</text>
<text x="198" y="101.6">GND</text>
<text x="198.2" y="96.5">SCK</text>
<text x="219.7" y="96.5">INT2_9</text>
<text x="57.7" y="102.9">INT1_6</text>
<text x="57.7" y="105.4">INT2_6</text>
<text x="59.1" y="107.9">CS_6</text>
<text x="129.5" y="102.9">CS_9</text>
<text x="129.5" y="105.4">INT2_9</text>
<text x="129.5" y="107.9">INT1_9</text>
<text x="163.8" y="105.8">File: detector_connector.sch</text>
<text x="203.2" y="105.8">File: detector_connector.sch</text>
<text x="158.8" y="111.8">VAA</text>
<text x="163.8" y="109.4">Sheet: sheet60A0BEFD</text>
<text x="180.3" y="111.8">MISO</text>
<text x="198.2" y="111.8">VAA</text>
<text x="203.2" y="109.4">Sheet: sheet60A16D00</text>
<text x="219.7" y="111.8">MISO</text>
<text x="158" y="114.3">MOSI</text>
<text x="158.1" y="119.4">CS_4</text>
<text x="158.8" y="116.8">SCK</text>
<text x="180.3" y="114.3">INT1_4</text>
<text x="180.3" y="116.8">INT2_4</text>
<text x="196.5" y="119.4">CS_10</text>
<text x="197.4" y="114.3">MOSI</text>
<text x="198.2" y="116.8">SCK</text>
<text x="219.7" y="114.3">INT1_10</text>
<text x="219.7" y="116.8">INT2_10</text>
<text x="158.6" y="121.9">GND</text>
<text x="198" y="121.9">GND</text>
<text x="163.8" y="126.1">File: detector_connector.sch</text>
<text x="163.8" y="129.7">Sheet: sheet60A0BF17</text>
<text x="203.2" y="126.1">File: detector_connector.sch</text>
<text x="203.2" y="129.7">Sheet: sheet60A16D1A</text>
<text x="158" y="134.6">MOSI</text>
<text x="158.8" y="132.1">VAA</text>
<text x="158.8" y="137.2">SCK</text>
<text x="180.3" y="134.6">INT1_5</text>
<text x="180.3" y="137.2">INT2_5</text>
<text x="180.3" y="132.1">MISO</text>
<text x="197.4" y="134.6">MOSI</text>
<text x="198.2" y="137.2">SCK</text>
<text x="198.2" y="132.1">VAA</text>
<text x="219.7" y="134.6">INT1_11</text>
<text x="219.7" y="137.2">INT2_11</text>
<text x="219.7" y="132.1">MISO</text>
<text x="158.1" y="139.7">CS_5</text>
<text x="158.6" y="142.2">GND</text>
<text x="196.5" y="139.7">CS_11</text>
<text x="198" y="142.2">GND</text>
<text x="163.8" y="146.4">File: detector_connector.sch</text>
<text x="203.2" y="146.4">File: detector_connector.sch</text>
</g>
<g font-size="1.8" fill="#848400">
<text x="165.4" y="31.4">VAA</text>
<text x="165.4" y="33.9">MOSI</text>
<text x="173" y="31.4">MISO</text>
<text x="173.7" y="33.9">INT1</text>
<text x="204.7" y="31.4">VAA</text>
<text x="204.7" y="33.9">MOSI</text>
<text x="212.4" y="31.4">MISO</text>
<text x="213.1" y="33.9">INT1</text>
<text x="165.4" y="41.5">GND</text>
<text x="165.4" y="39">CS</text>
<text x="165.4" y="36.4">SCK</text>
<text x="173.7" y="36.4">INT2</text>
<text x="204.7" y="41.5">GND</text>
<text x="204.7" y="39">CS</text>
<text x="204.7" y="36.4">SCK</text>
<text x="213.1" y="36.4">INT2</text>
<text x="165.4" y="51.7">VAA</text>
<text x="173" y="51.7">MISO</text>
<text x="204.7" y="51.7">VAA</text>
<text x="212.4" y="51.7">MISO</text>
<text x="165.4" y="59.3">CS</text>
<text x="165.4" y="56.8">SCK</text>
<text x="165.4" y="54.2">MOSI</text>
<text x="173.7" y="56.8">INT2</text>
<text x="173.7" y="54.2">INT1</text>
<text x="204.7" y="59.3">CS</text>
<text x="204.7" y="56.8">SCK</text>
<text x="204.7" y="54.2">MOSI</text>
<text x="213.1" y="56.8">INT2</text>
<text x="213.1" y="54.2">INT1</text>
<text x="165.4" y="61.8">GND</text>
<text x="204.7" y="61.8">GND</text>
<text x="165.4" y="72">VAA</text>
<text x="165.4" y="77.1">SCK</text>
<text x="165.4" y="74.5">MOSI</text>
<text x="173" y="72">MISO</text>
<text x="173.7" y="77.1">INT2</text>
<text x="173.7" y="74.5">INT1</text>
<text x="204.7" y="72">VAA</text>
<text x="204.7" y="77.1">SCK</text>
<text x="204.7" y="74.5">MOSI</text>
<text x="212.4" y="72">MISO</text>
<text x="213.1" y="77.1">INT2</text>
<text x="213.1" y="74.5">INT1</text>
<text x="165.4" y="82.2">GND</text>
<text x="165.4" y="79.6">CS</text>
<text x="204.7" y="82.2">GND</text>
<text x="204.7" y="79.6">CS</text>
<text x="165.4" y="92.3">VAA</text>
<text x="165.4" y="94.9">MOSI</text>
<text x="173" y="92.3">MISO</text>
<text x="173.7" y="94.9">INT1</text>
<text x="204.7" y="92.3">VAA</text>
<text x="204.7" y="94.9">MOSI</text>
<text x="212.4" y="92.3">MISO</text>
<text x="213.1" y="94.9">INT1</text>
<text x="165.4" y="99.9">CS</text>
<text x="165.4" y="97.4">SCK</text>
<text x="173.7" y="97.4">INT2</text>
<text x="204.7" y="99.9">CS</text>
<text x="204.7" y="97.4">SCK</text>
<text x="213.1" y="97.4">INT2</text>
<text x="165.4" y="102.5">GND</text>
<text x="204.7" y="102.5">GND</text>
<text x="165.4" y="112.6">VAA</text>
<text x="173" y="112.6">MISO</text>
<text x="204.7" y="112.6">VAA</text>
<text x="212.4" y="112.6">MISO</text>
<text x="165.4" y="117.7">SCK</text>
<text x="165.4" y="115.2">MOSI</text>
<text x="173.7" y="117.7">INT2</text>
<text x="173.7" y="115.2">INT1</text>
<text x="204.7" y="117.7">SCK</text>
<text x="204.7" y="115.2">MOSI</text>
<text x="213.1" y="117.7">INT2</text>
<text x="213.1" y="115.2">INT1</text>
<text x="165.4" y="122.8">GND</text>
<text x="165.4" y="120.3">CS</text>
<text x="204.7" y="122.8">GND</text>
<text x="204.7" y="120.3">CS</text>
<text x="165.4" y="133">VAA</text>
<text x="165.4" y="135.5">MOSI</text>
<text x="173" y="133">MISO</text>
<text x="173.7" y="135.5">INT1</text>
<text x="204.7" y="133">VAA</text>
<text x="204.7" y="135.5">MOSI</text>
<text x="212.4" y="133">MISO</text>
<text x="213.1" y="135.5">INT1</text>
<text x="165.4" y="143.1">GND</text>
<text x="165.4" y="140.6">CS</text>
<text x="165.4" y="138">SCK</text>
<text x="173.7" y="138">INT2</text>
<text x="204.7" y="143.1">GND</text>
<text x="204.7" y="140.6">CS</text>
<text x="204.7" y="138">SCK</text>
<text x="213.1" y="138">INT2</text>
</g>
</svg>
